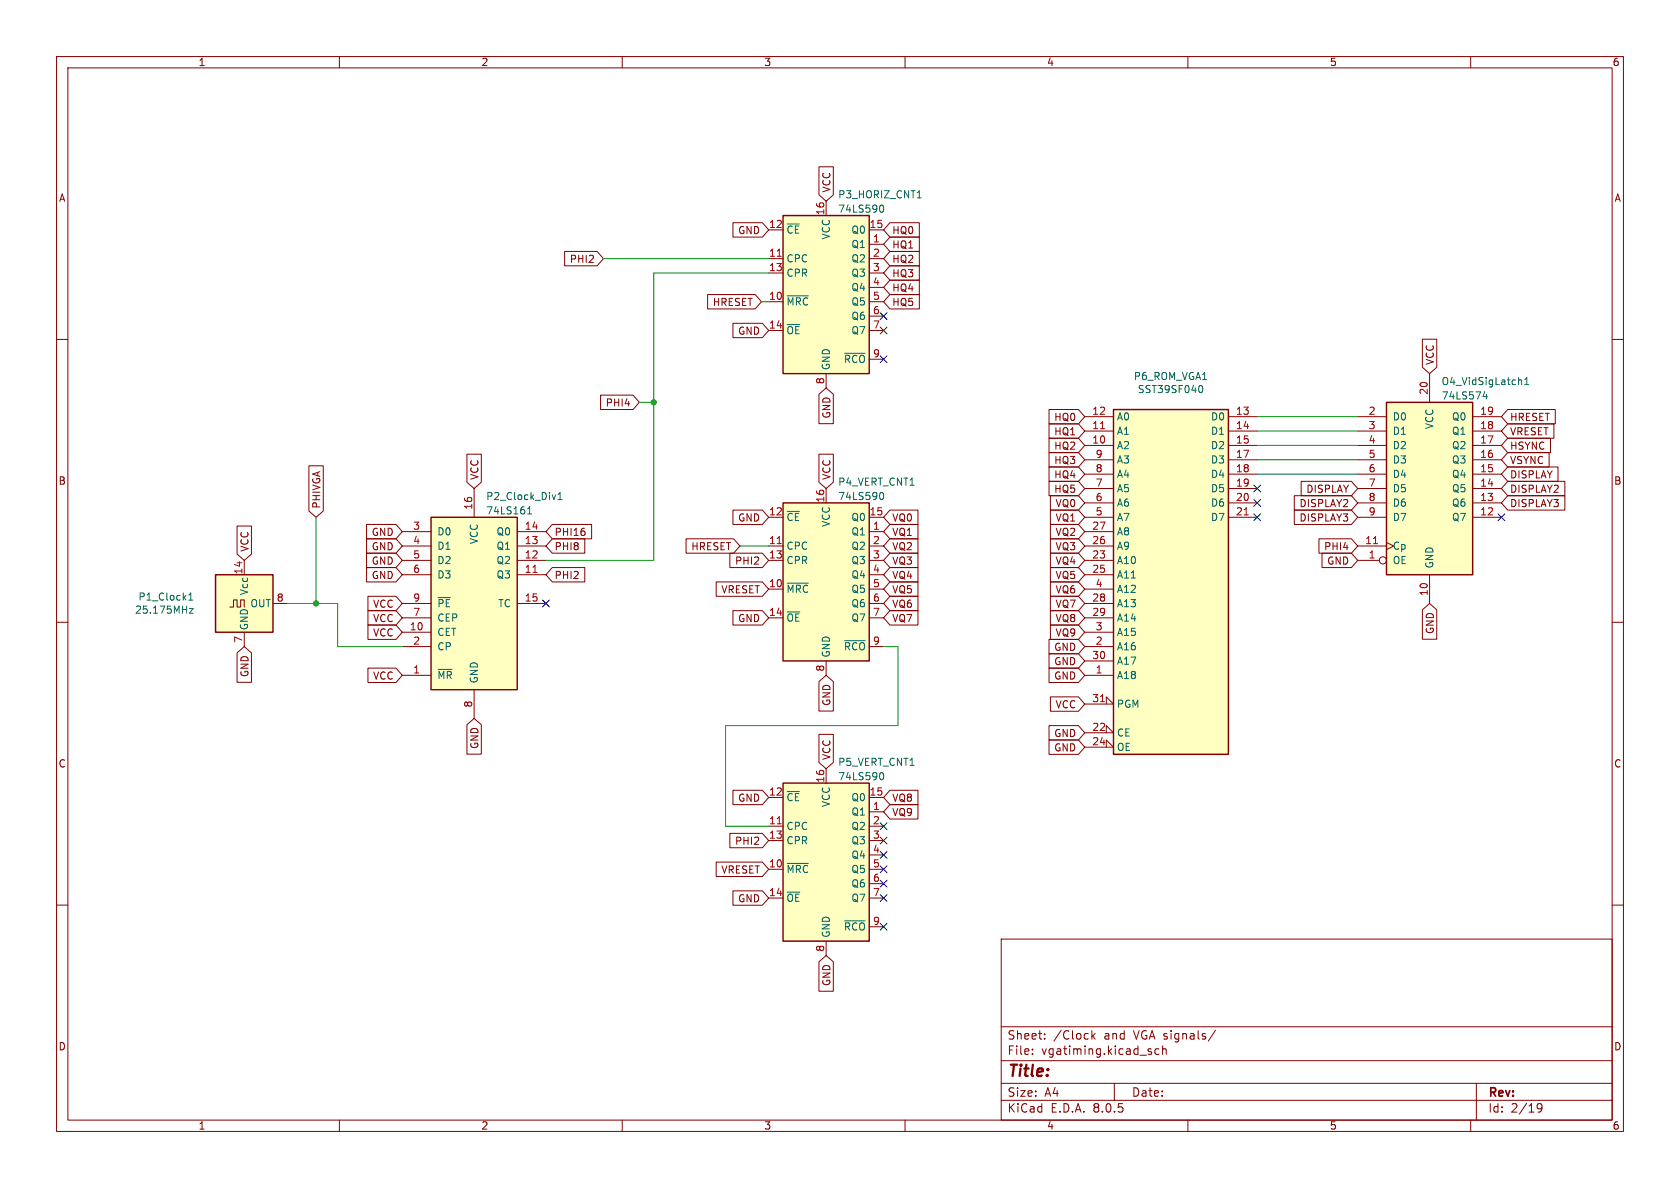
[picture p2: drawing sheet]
<svg xmlns="http://www.w3.org/2000/svg" width="297mm" height="210mm" viewBox="0 0 297 210" stroke-linecap="round" stroke-linejoin="round" font-family="sans-serif">
<g fill="none" stroke="#840000" stroke-width=".18">
<path d="M10 10h277v190h-277zM12 12h273v186h-273zM60 10v2M110 10v2M160 10v2M210 10v2M260 10v2M10 60h2M285 60h2M10 110h2M285 110h2M10 160h2"/>
<path d="M285 160h2M177 166h108v32h-108zM60 198v2M110 198v2M160 198v2M177 194.5h108M177 191.5h108M177 187.5h108M177 181.5h108M182.5 186.3v.1M182.5 185.5v.1M184.7 183.6v.1"/>
<path d="M184.7 182.8v.1M193 182.2v1.5M193.2 183.1l.4 .6M193.6 182.7l-.6 .6M197 191.5v3M203.4 185.9l.2 .2-.2 .3M203.4 185.4l.1 .1M204.9 185.5l-.4-.1-.3 .3v.4l.1 .2h.6M205.5 185.5l.2-.1 .4 .1 .1 .9M205.5 184.9v1.5M210 198v2M214.9 182.1l-1.3 2"/>
<path d="M260 198v2M261 191.5v6.5M271.7 195.4l.3-.3 .5 .1a.99 .99 0 0 1-.3 1.4h-.3M271.7 195.7l.3 .3h.5l.1-.3"/>
</g>
<path d="M138.4 88.9h15.3v27.9h-15.3z" fill="#ffffc2"/>
<path d="M138.4 88.9h15.3v27.9h-15.3z" fill="none" stroke="#840000" stroke-width=".25"/>
<g fill="none" stroke="#840000" stroke-width=".18">
<path d="M135.9 96.5h2.5M135.9 91.4h2.5M135.9 99.1h2.5M146 86.4v2.5M153.7 94h2.5M153.7 96.5h2.5M153.7 91.4h2.5M153.7 99.1h2.5M135.9 104.1h2.5M135.9 109.2h2.5M146 116.8v2.6M153.7 104.1h2.5"/>
<path d="M153.7 109.2h2.5M153.7 101.6h2.5M153.7 106.7h2.5M153.7 114.3h2.5"/>
</g>
<path d="M155.7 87.1l.1-.1a.68 .68 0 0 1 .4 .7 .68 .68 0 0 1-.4 .6h-.1M139.2 103.1h3.7M149.3 113.3h3.6" fill="none" stroke="#006464" stroke-width=".18"/>
<path d="M137.4 96.1h.7" fill="none" stroke="#a90000" stroke-width=".18"/>
<path d="M245.1 71.1h15.2v30.5h-15.2z" fill="#ffffc2"/>
<path d="M245.1 71.1h15.2v30.5h-15.2z" fill="none" stroke="#840000" stroke-width=".25"/>
<g fill="none" stroke="#840000" stroke-width=".18">
<path d="M240 78.7h5.1M240 76.2h5.1M240 73.7h5.1M252.7 66v5.1M260.3 78.7h5.1M260.3 76.2h5.1M260.3 73.7h5.1M240 99.1h3.8M240 96.5h5.1M240 91.4h5.1M240 88.9h5.1M240 86.4h5.1"/>
<path d="M240 83.8h5.1M240 81.3h5.1M245.1 95.9l1.3 .6-1.3 .7M260.3 91.4h5.1M260.3 88.9h5.1M260.3 86.4h5.1M260.3 83.8h5.1M260.3 81.3h5.1M252.7 101.6v5.1"/>
<circle cx="244.5" cy="99.1" r=".63"/>
</g>
<path d="M242.8 96.1h.7" fill="none" stroke="#a90000" stroke-width=".18"/>
<path d="M262.5 69.2l-.3 .9h.8M262.8 69.7v.8M268.6 67.2l.4 .1v.7M269.6 68h.7M269.6 67.1l.3-.4v1.3" fill="none" stroke="#006464" stroke-width=".18"/>
<path d="M76.2 91.4h15.2v30.5h-15.2z" fill="#ffffc2"/>
<path d="M76.2 91.4h15.2v30.5h-15.2z" fill="none" stroke="#840000" stroke-width=".25"/>
<g fill="none" stroke="#840000" stroke-width=".18">
<path d="M71.1 99.1h5.1M71.1 96.5h5.1M71.1 94h5.1M83.8 86.4v5M91.4 99.1h5.1M91.4 96.5h5.1M91.4 94h5.1M71.1 119.4h5.1M71.1 111.8h5.1M71.1 101.6h5.1M71.1 106.7h5.1M71.1 114.3h5.1"/>
<path d="M71.1 109.2h5.1M91.4 101.6h5.1M91.4 106.7h5.1M83.8 121.9v5.1"/>
</g>
<path d="M93.3 90.9h.7M93.3 89.9l.3-.3v1.3M98.2 87.5l-.3 .8M98.7 88.3h.7M98.7 87.4l.3-.4v1.3M77.4 118.3h2.5M77.4 105.6h2.2" fill="none" stroke="#006464" stroke-width=".18"/>
<path d="M94.2 101.2h.7" fill="none" stroke="#a90000" stroke-width=".18"/>
<path d="M196.8 72.4h20.4v61h-20.4z" fill="#ffffc2"/>
<path d="M196.8 72.4h20.4v61h-20.4z" fill="none" stroke="#840000" stroke-width=".25"/>
<g fill="none" stroke="#840000" stroke-width=".18">
<path d="M191.8 78.7h5M191.8 76.2h5M191.8 73.7h5M217.2 78.7h5M217.2 76.2h5M217.2 73.7h5M191.8 81.3h5M191.8 83.8h5M191.8 86.4h5M191.8 88.9h5M191.8 91.4h5M191.8 99.1h5"/>
<path d="M191.8 96.5h5M191.8 94h5M217.2 81.3h5M217.2 83.8h5M217.2 86.4h5M217.2 88.9h5M217.2 91.4h5M191.8 119.4h5M191.8 114.3h5M191.8 101.6h5M191.8 106.7h5M191.8 109.2h5"/>
<path d="M191.8 111.8h5M191.8 116.8h5M191.8 104.1h5M191.8 129.5h5l-1.2-1.2v1.2M191.8 132.1h5l-1.2-1.3v1.3M191.8 124.5h5l-1.2-1.3v1.3"/>
</g>
<path d="M194.6 75.8h.7M220 91h.7M194.6 124h.7" fill="none" stroke="#a90000" stroke-width=".18"/>
<path d="M212.5 68.2a.75 .75 0 0 1-.3 1.2" fill="none" stroke="#006464" stroke-width=".18"/>
<path d="M38.1 101.6h10.2v10.2h-10.2z" fill="#ffffc2"/>
<path d="M38.1 101.6h10.2v10.2h-10.2z" fill="none" stroke="#840000" stroke-width=".25"/>
<path d="M43.2 99.1v2.5M40.6 107.3h.7v-1.3h.6v1.3h.6v-1.3h.7v1.3M43.2 111.8v2.5M48.3 106.7h2.5" fill="none" stroke="#840000" stroke-width=".18"/>
<path d="M33.4 106.1h.7M33.4 105.2l.3-.4v1.3M33.5 107.6h.6l-.6 .8h.6" fill="none" stroke="#006464" stroke-width=".18"/>
<path d="M138.4 138.4h15.3v28h-15.3z" fill="#ffffc2"/>
<path d="M138.4 138.4h15.3v28h-15.3z" fill="none" stroke="#840000" stroke-width=".25"/>
<g fill="none" stroke="#840000" stroke-width=".18">
<path d="M146 135.9v2.5M135.9 153.7h2.5M135.9 146.1h2.5M135.9 141h2.5M135.9 148.6h2.5M135.9 158.8h2.5M153.7 143.5h2.5M153.7 153.7h2.5M153.7 146.1h2.5M153.7 141h2.5M153.7 148.6h2.5M153.7 158.8h2.5"/>
<path d="M153.7 151.1h2.5M153.7 156.2h2.5M146 166.4v2.5M153.7 163.8h2.5"/>
</g>
<path d="M155.7 136.6h.1a.68 .68 0 0 1 .4 .6 .68 .68 0 0 1-.4 .6h-.1M139.2 152.6h3.7M149.3 162.8h3.6" fill="none" stroke="#006464" stroke-width=".18"/>
<path d="M137.4 145.6h.7" fill="none" stroke="#a90000" stroke-width=".18"/>
<path d="M138.4 38.1h15.3v27.9h-15.3z" fill="#ffffc2"/>
<path d="M138.4 38.1h15.3v27.9h-15.3z" fill="none" stroke="#840000" stroke-width=".25"/>
<g fill="none" stroke="#840000" stroke-width=".18">
<path d="M129.6 39.4h5.2l1.1 1.2-1.1 1.3h-5.2zM144.8 29.5h2.5v4.9l-1.3 1.2-1.2-1.2zM146 35.6v2.5M157.3 39.4h5.2v2.5h-5.2l-1.1-1.3zM99.8 44.4h5.8l1.1 1.3-1.1 1.3h-5.8zM125.1 52.1h8.4l1.1 1.2-1.1 1.3h-8.4zM129.6 57.1h5.2l1.1 1.3-1.1 1.3h-5.2zM135.9 53.3h2.5M135.9 45.7h2.5M135.9 40.6h2.5M135.9 48.3h2.5M135.9 58.4h2.5"/>
<path d="M153.7 43.2h2.5M153.7 53.3h2.5M153.7 45.7h2.5M153.7 40.6h2.5M153.7 48.3h2.5M153.7 58.4h2.5M153.7 50.8h2.5M153.7 55.9h2.5M157.3 52.1h5.2v2.5h-5.2l-1.1-1.3zM157.3 44.4h5.2v2.6h-5.2l-1.1-1.3zM157.3 41.9h5.2v2.6h-5.2l-1.1-1.3zM157.3 49.5h5.2v2.6h-5.2l-1.1-1.3z"/>
<path d="M157.3 47h5.2v2.5h-5.2l-1.1-1.2zM251.5 60h2.5v4.9l-1.3 1.1-1.2-1.1zM106.2 69.8h5.7l1.1 1.3-1.1 1.3h-5.7zM144.8 69.7l1.2-1.1 1.3 1.1v5.2h-2.5zM146 66v2.6M153.7 63.5h2.5M185.5 77.5h5.2l1.1 1.2-1.1 1.3h-5.2zM185.5 74.9h5.2l1.1 1.3-1.1 1.3h-5.2zM185.5 72.4h5.2l1.1 1.3-1.1 1.2h-5.2zM266.5 74.9h8.2v2.6h-8.2l-1.1-1.3zM266.5 72.4h8.4v2.5h-8.4l-1.1-1.2zM266.5 77.5h7.6v2.5h-7.6l-1.1-1.3z"/>
<path d="M41.9 93h2.6v4.9l-1.3 1.2-1.3-1.2zM54.6 82.3h2.6v8l-1.3 1.1-1.3-1.1zM64.8 92.7h5.2l1.1 1.3-1.1 1.3h-5.2zM64.8 97.8h5.2l1.1 1.3-1.1 1.2h-5.2zM64.8 95.2h5.2l1.1 1.3-1.1 1.3h-5.2zM82.5 80.3h2.6v4.9l-1.3 1.2-1.3-1.2zM97.6 92.7h7v2.6h-7l-1.1-1.3zM97.6 95.2h5.8v2.6h-5.8l-1.1-1.3zM103.4 94v.5M121.3 95.2h8.4l1.1 1.3-1.1 1.3h-8.4zM129 97.8h5.8l1.1 1.3-1.1 1.2h-5.8zM129.6 90.2h5.2l1.1 1.2-1.1 1.3h-5.2z"/>
<path d="M144.8 80.3h2.5v4.9l-1.3 1.2-1.2-1.2zM157.3 90.2h5v2.5h-5l-1.1-1.3zM157.3 97.8h5v2.5h-5l-1.1-1.2zM157.3 95.2h5v2.6h-5l-1.1-1.3zM157.3 92.7h5v2.6h-5l-1.1-1.3zM185.5 82.5h5.2l1.1 1.3-1.1 1.3h-5.2zM185.5 85.1h5.2l1.1 1.3-1.1 1.2h-5.2zM185.5 80h5.2l1.1 1.3-1.1 1.3h-5.2zM185.7 87.6h5l1.1 1.3-1.1 1.3h-5zM185.7 90.2h5l1.1 1.2-1.1 1.3h-5zM185.7 95.2h5l1.1 1.3-1.1 1.3h-5zM185.7 97.8h5l1.1 1.3-1.1 1.2h-5z"/>
<path d="M185.7 92.7h5l1.1 1.3-1.1 1.3h-5zM228.8 87.6h10.1l1.1 1.3-1.1 1.3h-10.1zM228.8 90.2h10.1l1.1 1.2-1.1 1.3h-10.1zM230 85.1h8.9l1.1 1.3-1.1 1.2h-8.9zM233.2 95.2h5.7l1.1 1.3-1.1 1.3h-5.7zM233.7 97.8h5.2l1.1 1.3-1.1 1.2h-5.2zM266.5 82.5h8.9v2.6h-8.9l-1.1-1.3zM266.5 87.6h10.1v2.6h-10.1l-1.1-1.3zM266.5 85.1h10.1v2.5h-10.1l-1.1-1.2zM266.5 80h7.4v2.6h-7.4l-1.1-1.3zM41.9 115.4l1.3-1.1 1.3 1.1v5.2h-2.6zM64.8 100.3h5.2l1.1 1.3-1.1 1.3h-5.2z"/>
<path d="M65 107.9h5l1.1 1.3-1.1 1.3h-5zM65 105.4h5l1.1 1.3-1.1 1.3h-5zM65 118.1h5l1.1 1.3-1.1 1.3h-5zM65 110.5h5l1.1 1.3-1.1 1.2h-5zM97.6 100.3h5.8v2.6h-5.8l-1.1-1.3zM126.6 102.9h8.2l1.1 1.2-1.1 1.3h-8.2zM129.6 107.9h5.2l1.1 1.3-1.1 1.3h-5.2zM157.3 107.9h5v2.6h-5l-1.1-1.3zM157.3 105.4h5v2.6h-5l-1.1-1.3zM157.3 102.9h5v2.5h-5l-1.1-1.3zM157.3 100.3h5v2.6h-5l-1.1-1.3zM185.5 118.1h5.2l1.1 1.3-1.1 1.3h-5.2z"/>
<path d="M185.5 113h5.2l1.1 1.3-1.1 1.3h-5.2zM185.5 115.6h5.2l1.1 1.2-1.1 1.3h-5.2zM185.7 110.5h5l1.1 1.3-1.1 1.2h-5zM185.7 105.4h5l1.1 1.3-1.1 1.3h-5zM185.7 102.9h5l1.1 1.2-1.1 1.3h-5zM185.7 100.3h5l1.1 1.3-1.1 1.3h-5zM185.7 107.9h5l1.1 1.3-1.1 1.3h-5zM251.5 107.8l1.2-1.1 1.3 1.1v5.2h-2.5zM82.5 128.1l1.3-1.1 1.3 1.1v5.2h-2.6zM129.6 139.7h5.2l1.1 1.3-1.1 1.2h-5.2zM144.8 120.5l1.2-1.1 1.3 1.1v5.2h-2.5zM144.8 129.8h2.5v5l-1.3 1.1-1.2-1.1z"/>
<path d="M157.3 139.7h5v2.5h-5l-1.1-1.2zM185.5 130.8h5.2l1.1 1.3-1.1 1.3h-5.2zM185.5 128.3h5.2l1.1 1.2-1.1 1.3h-5.2zM185.7 123.2h5l1.1 1.3-1.1 1.2h-5zM126.6 152.4h8.2l1.1 1.3-1.1 1.2h-8.2zM129 147.3h5.8l1.1 1.3-1.1 1.3h-5.8zM129.6 157.5h5.2l1.1 1.3-1.1 1.2h-5.2zM157.3 142.2h5v2.6h-5l-1.1-1.3zM144.8 170l1.2-1.1 1.3 1.1v5.2h-2.5z"/>
</g>
<path d="M155.7 36.3l.1-.1a.68 .68 0 0 1 .4 .7 .68 .68 0 0 1-.4 .6h-.1M162.2 35h.7M139.2 52.3h3.7M149.3 62.5h3.6" fill="none" stroke="#006464" stroke-width=".18"/>
<path d="M137.4 45.3h.7" fill="none" stroke="#a90000" stroke-width=".18"/>
<g fill="none" stroke="#009600" stroke-width=".18">
<path d="M106.7 45.7h29.2M134.6 53.3h1.3M135.9 48.3h-20.3v50.8h-19.1M113 71.1h2.6M222.2 78.7h17.8M222.2 73.7h17.8M222.2 76.2h17.8M55.9 91.4v15.3M130.8 96.5h5.1M222.2 83.8h17.8M222.2 81.3h17.8M50.8 106.7h8.9v7.6h11.4"/>
<path d="M156.2 114.3h2.5v14h-30.4v17.8h7.6"/>
</g>
<g fill="none" stroke="#000084" stroke-width=".18">
<path d="M155.6 57.8l1.2 1.2M155.6 55.3l1.2 1.2M156.8 57.8l-1.2 1.2M156.8 55.3l-1.2 1.2M155.6 62.9l1.2 1.2M156.8 62.9l-1.2 1.2M221.6 85.8l1.3 1.2M221.6 90.8l1.3 1.2M221.6 88.3l1.3 1.2M222.9 85.8l-1.3 1.2M222.9 90.8l-1.3 1.2M222.9 88.3l-1.3 1.2"/>
<path d="M264.8 90.8l1.2 1.2M266 90.8l-1.2 1.2M95.9 106.1l1.2 1.2M97.1 106.1l-1.2 1.2M155.6 145.4l1.2 1.3M155.6 158.1l1.2 1.3M155.6 155.6l1.2 1.2M155.6 153.1l1.2 1.2M155.6 148l1.2 1.2M155.6 150.5l1.2 1.2M156.8 145.4l-1.2 1.3M156.8 158.1l-1.2 1.3"/>
<path d="M156.8 155.6l-1.2 1.2M156.8 153.1l-1.2 1.2M156.8 148l-1.2 1.2M156.8 150.5l-1.2 1.2M155.6 163.2l1.2 1.2M156.8 163.2l-1.2 1.2"/>
</g>
<g fill="#009600" stroke="#009600" stroke-width=".18">
<circle cx="55.9" cy="106.7" r=".46"/>
<circle cx="115.6" cy="71.1" r=".46"/>
</g>
<text font-size="2.8" fill="#840000" x="178" y="190.9">Title:</text>
<g font-size="2.1" fill="#840000">
<text x="178" y="184">Sheet:</text>
<text x="186.2" y="184">/Clock</text>
<text x="195.2" y="184">and</text>
<text x="200.6" y="184">VGA signals/</text>
<text x="178" y="186.7">File:</text>
<text x="184.1" y="186.7">vgatiming.kicad_sch</text>
<text x="178" y="196.9">KiCad</text>
<text x="178" y="194.1">Size:</text>
<text x="184.7" y="194.1">A4</text>
<text x="185.7" y="196.9">E.D.A.</text>
<text x="193.3" y="196.9">8.0.5</text>
<text x="200" y="194.1">Date:</text>
<text x="263" y="194.3">Rev:</text>
<text x="263" y="196.9">Id:</text>
<text x="267.1" y="196.9">2/19</text>
</g>
<g font-size="1.8" fill="#840000">
<text x="35" y="11.9">1</text>
<text x="85" y="11.9">2</text>
<text x="135" y="11.9">3</text>
<text x="185" y="11.9">4</text>
<text x="235" y="11.9">5</text>
<text x="285" y="11.9">6</text>
<text x="10.3" y="35.9">A</text>
<text x="147" y="34.1" transform="rotate(-90 147 34.1)">VCC</text>
<text x="285.3" y="35.9">A</text>
<text x="130.4" y="41.6">GND</text>
<text x="157.6" y="41.6">HQ0</text>
<text x="100.6" y="46.7">PHI2</text>
<text x="157.6" y="46.7">HQ2</text>
<text x="157.6" y="44.1">HQ1</text>
<text x="157.6" y="51.8">HQ4</text>
<text x="157.6" y="49.2">HQ3</text>
<text x="125.9" y="54.3">HRESET</text>
<text x="130.4" y="59.4">GND</text>
<text x="157.6" y="54.3">HQ5</text>
<text x="253.7" y="64.6" transform="rotate(-90 253.7 64.6)">VCC</text>
<text x="107" y="72.1">PHI4</text>
<text x="147" y="74.1" transform="rotate(-90 147 74.1)">GND</text>
<text x="186.3" y="77.2">HQ1</text>
<text x="186.3" y="74.6">HQ0</text>
<text x="266.9" y="77.2">VRESET</text>
<text x="266.9" y="74.6">HRESET</text>
<text x="186.3" y="79.7">HQ2</text>
<text x="186.3" y="82.2">HQ3</text>
<text x="266.9" y="79.7">HSYNC</text>
<text x="266.9" y="82.2">VSYNC</text>
<text x="10.3" y="85.9">B</text>
<text x="84.8" y="84.9" transform="rotate(-90 84.8 84.9)">VCC</text>
<text x="147" y="84.9" transform="rotate(-90 147 84.9)">VCC</text>
<text x="186.3" y="84.8">HQ4</text>
<text x="186.3" y="87.3">HQ5</text>
<text x="186.5" y="89.9">VQ0</text>
<text x="229.6" y="89.9">DISPLAY2</text>
<text x="230.8" y="87.3">DISPLAY</text>
<text x="266.9" y="84.8">DISPLAY</text>
<text x="266.9" y="89.9">DISPLAY3</text>
<text x="266.9" y="87.3">DISPLAY2</text>
<text x="285.3" y="85.9">B</text>
<text x="56.8" y="90" transform="rotate(-90 56.8 90)">PHIVGA</text>
<text x="65.6" y="94.9">GND</text>
<text x="97.9" y="94.9">PHI16</text>
<text x="130.4" y="92.4">GND</text>
<text x="157.6" y="92.4">VQ0</text>
<text x="157.6" y="94.9">VQ1</text>
<text x="186.5" y="92.4">VQ1</text>
<text x="186.5" y="94.9">VQ2</text>
<text x="229.6" y="92.4">DISPLAY3</text>
<text x="44.1" y="97.6" transform="rotate(-90 44.1 97.6)">VCC</text>
<text x="65.6" y="100">GND</text>
<text x="65.6" y="97.5">GND</text>
<text x="97.9" y="97.5">PHI8</text>
<text x="122.1" y="97.5">HRESET</text>
<text x="129.8" y="100">PHI2</text>
<text x="157.6" y="100">VQ3</text>
<text x="157.6" y="97.5">VQ2</text>
<text x="186.5" y="97.5">VQ3</text>
<text x="186.5" y="100">VQ4</text>
<text x="234" y="97.5">PHI4</text>
<text x="234.5" y="100">GND</text>
<text x="65.6" y="102.6">GND</text>
<text x="65.9" y="107.6">VCC</text>
<text x="97.9" y="102.6">PHI2</text>
<text x="127.4" y="105.1">VRESET</text>
<text x="157.6" y="107.6">VQ6</text>
<text x="157.6" y="105.1">VQ5</text>
<text x="157.6" y="102.6">VQ4</text>
<text x="186.5" y="107.6">VQ7</text>
<text x="186.5" y="105.1">VQ6</text>
<text x="186.5" y="102.6">VQ5</text>
<text x="65.9" y="110.2">VCC</text>
<text x="65.9" y="112.7">VCC</text>
<text x="130.4" y="110.2">GND</text>
<text x="157.6" y="110.2">VQ7</text>
<text x="186.5" y="112.7">VQ9</text>
<text x="186.5" y="110.2">VQ8</text>
<text x="253.7" y="112.2" transform="rotate(-90 253.7 112.2)">GND</text>
<text x="44.1" y="119.8" transform="rotate(-90 44.1 119.8)">GND</text>
<text x="186.3" y="115.3">GND</text>
<text x="186.3" y="117.8">GND</text>
<text x="65.9" y="120.3">VCC</text>
<text x="147" y="124.9" transform="rotate(-90 147 124.9)">GND</text>
<text x="186.3" y="120.3">GND</text>
<text x="186.5" y="125.4">VCC</text>
<text x="186.3" y="130.5">GND</text>
<text x="10.3" y="135.9">C</text>
<text x="84.8" y="132.5" transform="rotate(-90 84.8 132.5)">GND</text>
<text x="147" y="134.5" transform="rotate(-90 147 134.5)">VCC</text>
<text x="186.3" y="133">GND</text>
<text x="285.3" y="135.9">C</text>
<text x="130.4" y="141.9">GND</text>
<text x="157.6" y="141.9">VQ8</text>
<text x="129.8" y="149.5">PHI2</text>
<text x="157.6" y="144.5">VQ9</text>
<text x="127.4" y="154.6">VRESET</text>
<text x="130.4" y="159.7">GND</text>
<text x="147" y="174.4" transform="rotate(-90 147 174.4)">GND</text>
<text x="10.3" y="185.9">D</text>
<text x="285.3" y="185.9">D</text>
<text x="35" y="199.9">1</text>
<text x="85" y="199.9">2</text>
<text x="135" y="199.9">3</text>
<text x="185" y="199.9">4</text>
<text x="235" y="199.9">5</text>
<text x="285" y="199.9">6</text>
</g>
<g font-size="1.8" fill="#006464">
<text x="148.1" y="35.3">P3_HORIZ_CNT1</text>
<text x="138.9" y="41.5">~{CE}</text>
<text x="148.1" y="37.8">74LS590</text>
<text x="150.4" y="41.5">Q0</text>
<text x="138.9" y="46.6">CPC</text>
<text x="146.9" y="42.4" transform="rotate(-90 146.9 42.4)">VCC</text>
<text x="150.4" y="44">Q1</text>
<text x="150.4" y="46.6">Q2</text>
<text x="138.9" y="49.1">CPR</text>
<text x="150.4" y="49.1">Q3</text>
<text x="150.4" y="51.7">Q4</text>
<text x="138.9" y="54.2">~{MRC}</text>
<text x="138.9" y="59.3">~{OE}</text>
<text x="150.4" y="54.2">Q5</text>
<text x="150.4" y="56.7">Q6</text>
<text x="150.4" y="59.3">Q7</text>
<text x="146.9" y="65.5" transform="rotate(-90 146.9 65.5)">GND</text>
<text x="149.1" y="64.4">~{RCO}</text>
<text x="200.3" y="67.4">P6_ROM_VGA1</text>
<text x="201" y="69.7">SST39SF040</text>
<text x="254.8" y="68.3">O4_VidSigLatch1</text>
<text x="254.8" y="70.8">74LS574</text>
<text x="197.4" y="77.1">A1</text>
<text x="197.4" y="74.5">A0</text>
<text x="214" y="74.5">D0</text>
<text x="214" y="77.1">D1</text>
<text x="246.1" y="74.5">D0</text>
<text x="246.1" y="77.1">D1</text>
<text x="253.6" y="76" transform="rotate(-90 253.6 76)">VCC</text>
<text x="256.6" y="77.1">Q1</text>
<text x="256.6" y="74.5">Q0</text>
<text x="197.4" y="79.6">A2</text>
<text x="197.4" y="82.1">A3</text>
<text x="214" y="79.6">D2</text>
<text x="214" y="82.1">D3</text>
<text x="246.1" y="79.6">D2</text>
<text x="246.1" y="82.1">D3</text>
<text x="256.6" y="82.1">Q3</text>
<text x="256.6" y="79.6">Q2</text>
<text x="85.8" y="88.6">P2_Clock_Div1</text>
<text x="148.1" y="86.1">P4_VERT_CNT1</text>
<text x="148.1" y="88.6">74LS590</text>
<text x="197.4" y="89.8">A6</text>
<text x="197.4" y="87.2">A5</text>
<text x="197.4" y="84.7">A4</text>
<text x="214" y="84.7">D4</text>
<text x="214" y="87.2">D5</text>
<text x="214" y="89.8">D6</text>
<text x="246.1" y="84.7">D4</text>
<text x="246.1" y="87.2">D5</text>
<text x="246.1" y="89.8">D6</text>
<text x="256.6" y="89.8">Q6</text>
<text x="256.6" y="87.2">Q5</text>
<text x="256.6" y="84.7">Q4</text>
<text x="77.2" y="94.8">D0</text>
<text x="85.8" y="91.1">74LS161</text>
<text x="87.7" y="94.8">Q0</text>
<text x="138.9" y="92.3">~{CE}</text>
<text x="146.9" y="93.2" transform="rotate(-90 146.9 93.2)">VCC</text>
<text x="150.4" y="94.8">Q1</text>
<text x="150.4" y="92.3">Q0</text>
<text x="197.4" y="94.8">A8</text>
<text x="197.4" y="92.3">A7</text>
<text x="214" y="92.3">D7</text>
<text x="246.1" y="92.3">D7</text>
<text x="256.6" y="92.3">Q7</text>
<text x="77.2" y="97.4">D1</text>
<text x="77.2" y="99.9">D2</text>
<text x="84.7" y="96.3" transform="rotate(-90 84.7 96.3)">VCC</text>
<text x="87.7" y="99.9">Q2</text>
<text x="87.7" y="97.4">Q1</text>
<text x="138.9" y="97.4">CPC</text>
<text x="138.9" y="99.9">CPR</text>
<text x="150.4" y="97.4">Q2</text>
<text x="150.4" y="99.9">Q3</text>
<text x="197.4" y="99.9">A10</text>
<text x="197.4" y="97.4">A9</text>
<text x="246.1" y="99.9">OE</text>
<text x="246.1" y="97.4">Cp</text>
<text x="253.6" y="100.6" transform="rotate(-90 253.6 100.6)">GND</text>
<text x="24.4" y="106.4">P1_Clock1</text>
<text x="44" y="105.3" transform="rotate(-90 44 105.3)">Vcc</text>
<text x="44.2" y="107.5">OUT</text>
<text x="77.2" y="102.5">D3</text>
<text x="77.2" y="107.5">~{PE}</text>
<text x="87.7" y="102.5">Q3</text>
<text x="88" y="107.5">TC</text>
<text x="138.9" y="105">~{MRC}</text>
<text x="150.4" y="102.5">Q4</text>
<text x="150.4" y="105">Q5</text>
<text x="150.4" y="107.5">Q6</text>
<text x="197.4" y="102.5">A11</text>
<text x="197.4" y="107.5">A13</text>
<text x="197.4" y="105">A12</text>
<text x="23.8" y="108.7">25.175MHz</text>
<text x="44" y="111.5" transform="rotate(-90 44 111.5)">GND</text>
<text x="77.2" y="112.6">CET</text>
<text x="77.2" y="110.1">CEP</text>
<text x="138.9" y="110.1">~{OE}</text>
<text x="150.4" y="110.1">Q7</text>
<text x="197.4" y="110.1">A14</text>
<text x="197.4" y="112.6">A15</text>
<text x="77.2" y="115.2">CP</text>
<text x="146.9" y="116.3" transform="rotate(-90 146.9 116.3)">GND</text>
<text x="149.1" y="115.2">~{RCO}</text>
<text x="197.4" y="115.2">A16</text>
<text x="197.4" y="117.7">A17</text>
<text x="77.2" y="120.2">~{MR}</text>
<text x="84.7" y="120.9" transform="rotate(-90 84.7 120.9)">GND</text>
<text x="197.4" y="120.2">A18</text>
<text x="197.4" y="125.3">PGM</text>
<text x="197.4" y="130.4">CE</text>
<text x="148.1" y="135.6">P5_VERT_CNT1</text>
<text x="197.4" y="132.9">OE</text>
<text x="138.9" y="141.8">~{CE}</text>
<text x="146.9" y="142.8" transform="rotate(-90 146.9 142.8)">VCC</text>
<text x="148.1" y="138.1">74LS590</text>
<text x="150.4" y="141.8">Q0</text>
<text x="138.9" y="146.9">CPC</text>
<text x="138.9" y="149.5">CPR</text>
<text x="150.4" y="144.4">Q1</text>
<text x="150.4" y="146.9">Q2</text>
<text x="150.4" y="149.5">Q3</text>
<text x="138.9" y="154.5">~{MRC}</text>
<text x="150.4" y="152">Q4</text>
<text x="150.4" y="154.5">Q5</text>
<text x="138.9" y="159.6">~{OE}</text>
<text x="150.4" y="157.1">Q6</text>
<text x="150.4" y="159.6">Q7</text>
<text x="146.9" y="165.9" transform="rotate(-90 146.9 165.9)">GND</text>
<text x="149.1" y="164.7">~{RCO}</text>
</g>
<g font-size="1.8" fill="#a90000">
<text x="135.8" y="40.4">12</text>
<text x="145.8" y="38.1" transform="rotate(-90 145.8 38.1)">16</text>
<text x="153.6" y="40.4">15</text>
<text x="135.8" y="45.5">11</text>
<text x="154.2" y="42.9">1</text>
<text x="154.2" y="45.5">2</text>
<text x="135.8" y="53.1">10</text>
<text x="135.8" y="48">13</text>
<text x="154.2" y="48">3</text>
<text x="154.2" y="50.5">4</text>
<text x="154.2" y="53.1">5</text>
<text x="135.8" y="58.2">14</text>
<text x="154.2" y="55.6">6</text>
<text x="154.2" y="58.2">7</text>
<text x="154.2" y="63.2">9</text>
<text x="145.8" y="68" transform="rotate(-90 145.8 68)">8</text>
<text x="252.5" y="69.9" transform="rotate(-90 252.5 69.9)">20</text>
<text x="193" y="75.9">11</text>
<text x="193" y="73.4">12</text>
<text x="218.4" y="73.4">13</text>
<text x="218.4" y="75.9">14</text>
<text x="241.9" y="73.4">2</text>
<text x="241.9" y="75.9">3</text>
<text x="261.6" y="75.9">18</text>
<text x="261.6" y="73.4">19</text>
<text x="193" y="78.5">10</text>
<text x="193.6" y="83.6">8</text>
<text x="193.6" y="81">9</text>
<text x="218.4" y="78.5">15</text>
<text x="218.4" y="81">17</text>
<text x="218.4" y="83.6">18</text>
<text x="241.9" y="78.5">4</text>
<text x="241.9" y="81">5</text>
<text x="241.9" y="83.6">6</text>
<text x="261.6" y="83.6">15</text>
<text x="261.6" y="81">16</text>
<text x="261.6" y="78.5">17</text>
<text x="145.8" y="88.9" transform="rotate(-90 145.8 88.9)">16</text>
<text x="193.6" y="88.6">6</text>
<text x="193.6" y="86.1">7</text>
<text x="218.4" y="86.1">19</text>
<text x="218.4" y="88.6">20</text>
<text x="241.9" y="86.1">7</text>
<text x="241.9" y="88.6">8</text>
<text x="261.6" y="88.6">13</text>
<text x="261.6" y="86.1">14</text>
<text x="73" y="93.7">3</text>
<text x="83.6" y="90.2" transform="rotate(-90 83.6 90.2)">16</text>
<text x="92.7" y="93.7">14</text>
<text x="135.8" y="91.2">12</text>
<text x="153.6" y="91.2">15</text>
<text x="154.2" y="93.7">1</text>
<text x="193" y="93.7">27</text>
<text x="193.6" y="91.2">5</text>
<text x="218.4" y="91.2">21</text>
<text x="241.9" y="91.2">9</text>
<text x="261.6" y="91.2">12</text>
<text x="42.9" y="101.6" transform="rotate(-90 42.9 101.6)">14</text>
<text x="73" y="96.3">4</text>
<text x="73" y="98.8">5</text>
<text x="73" y="101.3">6</text>
<text x="92.7" y="101.3">11</text>
<text x="92.7" y="98.8">12</text>
<text x="92.7" y="96.3">13</text>
<text x="135.8" y="96.3">11</text>
<text x="135.8" y="98.8">13</text>
<text x="154.2" y="96.3">2</text>
<text x="154.2" y="98.8">3</text>
<text x="154.2" y="101.3">4</text>
<text x="193" y="98.8">23</text>
<text x="193" y="101.3">25</text>
<text x="193" y="96.3">26</text>
<text x="241.3" y="96.3">11</text>
<text x="241.9" y="98.8">1</text>
<text x="48.8" y="106.4">8</text>
<text x="73" y="106.4">9</text>
<text x="92.7" y="106.4">15</text>
<text x="135.8" y="103.9">10</text>
<text x="154.2" y="103.9">5</text>
<text x="154.2" y="106.4">6</text>
<text x="193" y="106.4">28</text>
<text x="193.6" y="103.9">4</text>
<text x="252.5" y="105.5" transform="rotate(-90 252.5 105.5)">10</text>
<text x="42.9" y="113.7" transform="rotate(-90 42.9 113.7)">7</text>
<text x="72.3" y="111.5">10</text>
<text x="73" y="109">7</text>
<text x="135.8" y="109">14</text>
<text x="154.2" y="109">7</text>
<text x="193" y="109">29</text>
<text x="193.6" y="111.5">3</text>
<text x="73" y="119.1">1</text>
<text x="73" y="114">2</text>
<text x="145.8" y="118.8" transform="rotate(-90 145.8 118.8)">8</text>
<text x="154.2" y="114">9</text>
<text x="193" y="116.6">30</text>
<text x="193.6" y="119.1">1</text>
<text x="193.6" y="114">2</text>
<text x="83.6" y="125.2" transform="rotate(-90 83.6 125.2)">8</text>
<text x="193" y="124.2">31</text>
<text x="193" y="129.3">22</text>
<text x="193" y="131.8">24</text>
<text x="135.8" y="140.7">12</text>
<text x="145.8" y="138.5" transform="rotate(-90 145.8 138.5)">16</text>
<text x="153.6" y="140.7">15</text>
<text x="154.2" y="143.3">1</text>
<text x="135.8" y="145.8">11</text>
<text x="135.8" y="148.3">13</text>
<text x="154.2" y="145.8">2</text>
<text x="154.2" y="148.3">3</text>
<text x="135.8" y="153.4">10</text>
<text x="154.2" y="150.9">4</text>
<text x="154.2" y="153.4">5</text>
<text x="154.2" y="156">6</text>
<text x="135.8" y="158.5">14</text>
<text x="154.2" y="158.5">7</text>
<text x="154.2" y="163.6">9</text>
<text x="145.8" y="168.3" transform="rotate(-90 145.8 168.3)">8</text>
</g>
</svg>
